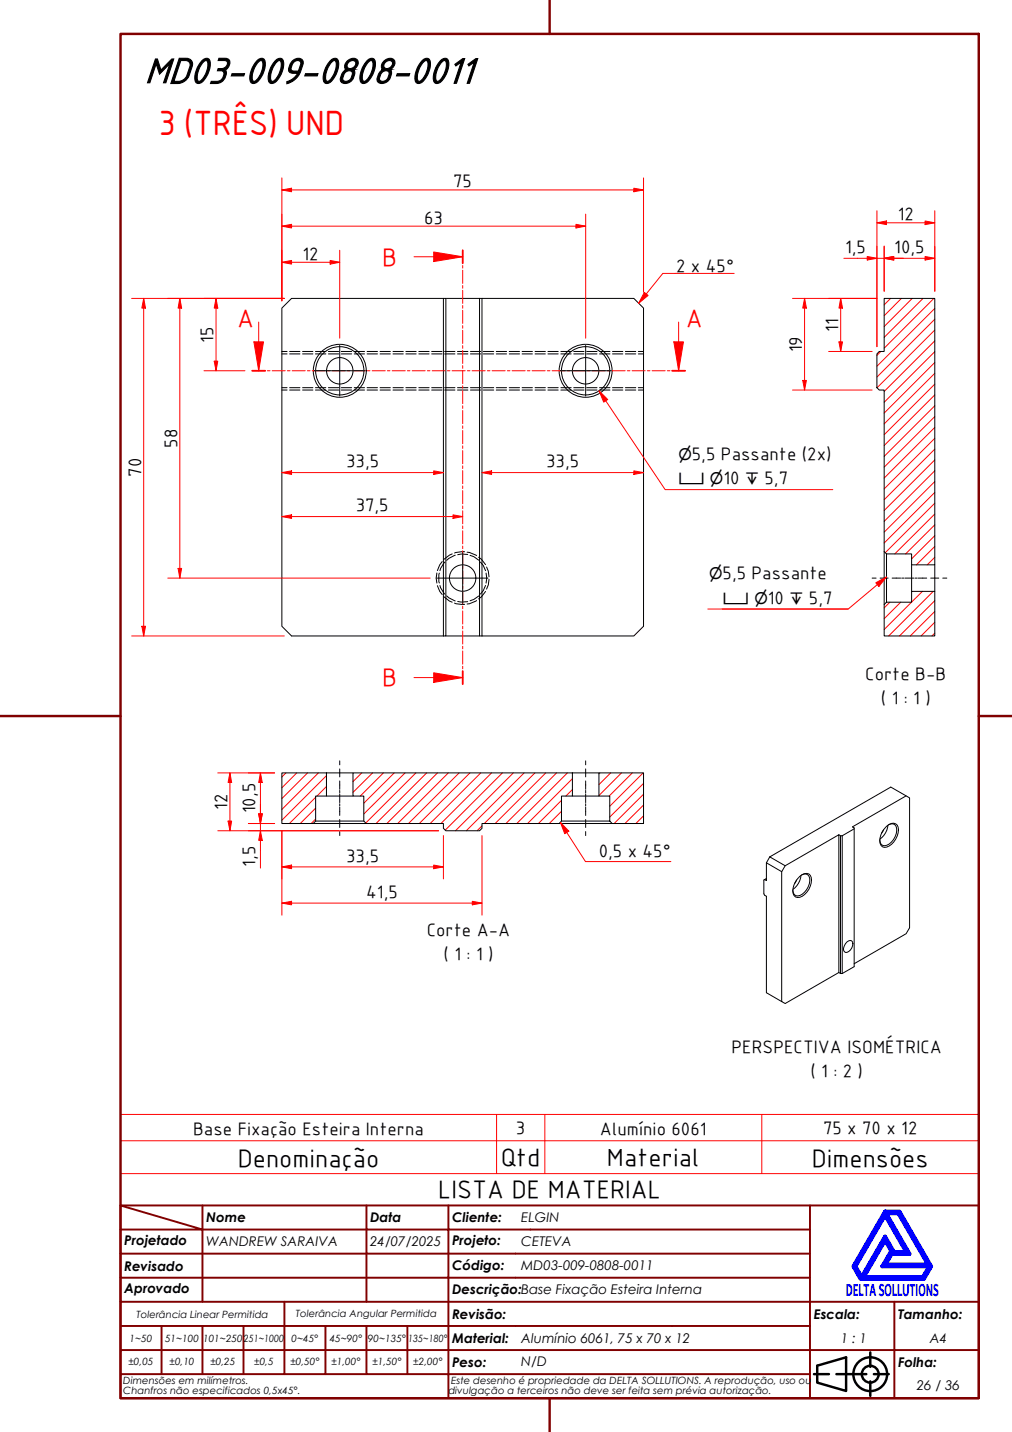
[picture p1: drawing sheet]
<svg xmlns="http://www.w3.org/2000/svg" width="210mm" height="297mm" viewBox="0 0 210 297" stroke-linecap="round" stroke-linejoin="round" font-family="sans-serif">
<!-- layer: Hatch (ABNT) -->
<g fill="none" stroke="#f00" stroke-width=".21">
<path d="M182.7 72.9l-.8 .8M184.7 61.9l-1.3 1.3M187 61.9l-3.6 3.6M189.2 61.9l-5.8 5.8M191.5 61.9l-8.1 8.1M193.7 61.9l-10.3 10.3M193.9 79.7l-10.5 10.5M193.9 77.4l-10.5 10.5M193.9 75.2l-10.5 10.5M193.9 72.9l-10.5 10.5M193.9 70.7l-10.5 10.5M193.9 68.5l-12 11.9"/>
<path d="M193.9 66.2l-12 12M193.9 64l-12 12M193.9 99.9l-10.5 10.5M193.9 97.6l-10.5 10.5M193.9 95.4l-10.5 10.5M193.9 93.2l-10.5 10.5M193.9 90.9l-10.5 10.5M193.9 88.7l-10.5 10.5M193.9 86.4l-10.5 10.5M193.9 84.2l-10.5 10.5M193.9 81.9l-10.5 10.5M193.9 115.6l-1.6 1.6"/>
<path d="M193.9 113.4l-3.8 3.8M193.9 111.1l-4.8 4.8M193.9 108.9l-6.1 6M193.9 106.6l-8.3 8.3M193.9 104.4l-10.3 10.2M193.9 102.1l-10.5 10.5M184.6 124.9l-1.2 1.2M186.8 124.9l-3.4 3.4M191.3 122.7l-7.9 7.9M193.6 122.7l-9.3 9.2M193.9 131.3l-.6 .6M193.9 129.1l-2.8 2.8"/>
<path d="M193.9 126.8l-5.1 5.1M193.9 124.6l-7.3 7.3M59.3 160.3l-.8 .9M61.6 160.3l-3.1 3.1M63.8 160.3l-5.3 5.4M65.5 169.9l-1 .9M65.5 167.6l-3.2 3.2M65.5 165.4l-5.5 5.4M66 160.3l-7.5 7.6M67.7 163.1l-2 2M67.7 160.9l-9.2 9.2M75 160.3l-1.8 1.8"/>
<path d="M77.3 160.3l-4.1 4.1M79.5 160.3l-4.8 4.8M81.8 160.3l-6.3 6.3M84 160.3l-8.5 8.6M86.3 160.3l-10.4 10.4M88.5 160.3l-10.5 10.5M90.7 160.3l-10.5 10.5M93 160.3l-10.5 10.5M95.2 160.3l-10.5 10.5M97.5 160.3l-10.5 10.5M99.7 160.3l-10.5 10.5M100 171.3l-1 1"/>
<path d="M102 160.3l-10.5 10.5M104.2 160.3l-11.8 11.9M106.5 160.3l-12 12M108.7 160.3l-12 12M111 160.3l-10.5 10.5M113.2 160.3l-10.5 10.5M115.4 160.3l-10.5 10.5M116.5 168.3l-2.6 2.5M116.5 166l-4.8 4.8M117.7 160.3l-10.5 10.5M118.7 163.8l-1.3 1.3M118.7 161.5l-9.3 9.3"/>
<path d="M124.4 160.3l-.2 .2M126.7 160.3l-2.5 2.5M128.9 160.3l-4.7 4.7M131.1 160.3l-4.8 4.8M133.4 160.3l-6.9 6.9M133.5 169.2l-1.6 1.6M133.5 167l-3.9 3.8M133.5 164.7l-6.1 6.1M133.5 162.5l-7 7"/>
</g>
<!-- layer: Hidden (ABNT) -->
<g fill="none" stroke="#000" stroke-width=".21">
<path d="M58.5 72.9h1M58.5 73.4h1M60.1 72.9h2.1M60.1 73.4h2.1M62.8 72.9h2.1M62.8 73.4h2.1M65.4 72.9h2.2M65.4 73.4h2.2M68.1 72.9h2.2M68.1 73.4h2.2M70.8 72.9h2.1M70.8 73.4h2.1"/>
<path d="M73.5 72.9h2.1M73.5 73.4h2.1M76.1 72.9h2.2M76.1 73.4h2.2M78.8 72.9h2.2M78.8 73.4h2.2M81.5 72.9h2.2M81.5 73.4h2.2M84.2 72.9h2.1M84.2 73.4h2.1M86.9 72.9h2.1M86.9 73.4h2.1"/>
<path d="M89.5 72.9h2.2M89.5 73.4h2.2M92.2 72.9h2.2M92.2 73.4h2.2M94.9 72.9h2.1M94.9 73.4h2.1M97.6 72.9h2.1M97.6 73.4h2.1M100.2 72.9h2.2M100.2 73.4h2.2M102.9 72.9h2.2M102.9 73.4h2.2"/>
<path d="M105.6 72.9h2.2M105.6 73.4h2.2M108.3 72.9h2.1M108.3 73.4h2.1M111 72.9h2.1M111 73.4h2.1M113.6 72.9h2.2M113.6 73.4h2.2M116.3 72.9h2.2M116.3 73.4h2.2M119 72.9h2.1M119 73.4h2.1"/>
<path d="M121.7 72.9h2.1M121.7 73.4h2.1M124.4 72.9h2.1M124.4 73.4h2.1M127 72.9h2.2M127 73.4h2.2M129.7 72.9h2.2M129.7 73.4h2.2M132.4 72.9h1.1M132.4 73.4h1.1M58.5 80.9h1M58.5 80.4h1"/>
<path d="M60.1 80.9h2.1M60.1 80.4h2.1M62.8 80.9h2.1M62.8 80.4h2.1M65.4 80.9h2.2M65.4 80.4h2.2M68.1 80.9h2.2M68.1 80.4h2.2M70.8 80.9h2.1M70.8 80.4h2.1M73.5 80.9h2.1M73.5 80.4h2.1"/>
<path d="M76.1 80.9h2.2M76.1 80.4h2.2M78.8 80.9h2.2M78.8 80.4h2.2M81.5 80.9h2.2M81.5 80.4h2.2M84.2 80.9h2.1M84.2 80.4h2.1M86.9 80.9h2.1M86.9 80.4h2.1M89.5 80.9h2.2M89.5 80.4h2.2"/>
<path d="M92.2 80.9h2.2M92.2 80.4h2.2M94.9 80.9h2.1M94.9 80.4h2.1M97.6 80.9h2.1M97.6 80.4h2.1M100.2 80.9h2.2M100.2 80.4h2.2M102.9 80.9h2.2M102.9 80.4h2.2M105.6 80.9h2.2M105.6 80.4h2.2"/>
<path d="M108.3 80.9h2.1M108.3 80.4h2.1M111 80.9h2.1M111 80.4h2.1M113.6 80.9h2.2M113.6 80.4h2.2M116.3 80.9h2.2M116.3 80.4h2.2M119 80.9h2.1M119 80.4h2.1M121.7 80.9h2.1M121.7 80.4h2.1"/>
<path d="M124.4 80.9h2.1M124.4 80.4h2.1M127 80.9h2.2M127 80.4h2.2M129.7 80.9h2.2M129.7 80.4h2.2M132.4 80.9h1.1M132.4 80.4h1.1M90.6 118.9l-.1 1 .1 1.1M91.1 118.9l-.1 .3 .1 1.7M91.7 116.5l-.5 .7-.5 1.1M92.3 116.6l-.9 1.3-.2 .5"/>
<path d="M93.8 114.9l-.6 .3-1.2 .9M94.4 115.2l-1.3 .6-.5 .4M96.4 114.5l-2.1 .2M96.9 114.5l.5 .1 1.4 .7M97 115l-1.4-.1-.7 .2M97.5 115.2l.8 .3 1 .7M99.3 115.6l.6 .4 .8 1.1M99.7 116.6l.5 .7 .5 1.1M100.8 118.9l.2 1-.2 1.1M100.9 117.6l.4 .9 .1 1.1M90.7 121.5l.5 1.2 .5 .6M91.2 121.4l.2 .5 .9 1.3"/>
<path d="M92 123.7l1.2 1 .6 .2M92.6 123.6l.5 .4 1.3 .7M94.3 125.1l2.1 .3M94.9 124.8l.7 .1 1.4-.1M98.8 124.6l-1.4 .6-.5 .1M99.3 123.6l-1 .7-.8 .3M100.7 122.7l-.8 1.1-.6 .4M100.7 121.4l-.5 1.1-.5 .7M101.4 120.2l-.1 1.1-.4 .9"/>
</g>
<!-- layer: Visible (ABNT) -->
<g fill="none" stroke="#000" stroke-width=".21">
<path d="M92 61.9h-31.5l-2 2v66l2 2h31.5M92 61.9h.5v70h-.5M92 61.9v70M92.5 61.9h7M100 61.9h31.5l2 2v66l-2 2h-31.5M100 61.9h-.5v70h.5M100 61.9v70M183.4 61.9h10.5v55.3h-4.8v-2.3h-5.2l-.5-.5v-33.5h-1l-.5-.5v-7l.5-.5h1zM183.4 114.4v11M183.9 114.9v10M189.1 117.2v5.5M193.9 117.2v5.5"/>
<path d="M92.5 131.9h7M183.9 124.9h5.2v-2.2h4.8v9.2h-10.5v-6.5zM58.5 160.3h9.2v4.8h-2.2v5.2l-.5 .5h-6.5zM65 170.8h11M65.5 170.3h10M67.7 165.1h5.5M67.7 160.3h5.5M73.2 160.3h45.5v4.8h-2.2v5.2l-.5 .5h-16v1l-.5 .5h-7l-.5-.5v-1h-16l-.5-.5v-5.2h-2.3zM116 170.8h11M116.5 170.3h10M118.7 165.1h5.5M118.7 160.3h5.5"/>
<path d="M124.2 160.3h9.3v10.5h-6.5l-.5-.5v-5.2h-2.3zM159 179l3.1 1.8M159.7 177.7l-.7 1.3v3.7l-.4-.3M159.7 177.7l3.2 1.9M162.9 179.6l11.1-6.4v28.5l-11.1 6.5-.8-.4v-27zM174 173.2l.3 .2v28.5l-.3-.2M174.3 173.4h.4v28.5h-.4M177.2 171.9l-2.5 1.5M183.3 172.1l-.5 .7M183.9 171.4a1.5 1.5 0 0 1 2.2-.2 3.6 3.6 0 0 1-2.6 4.6 1.39 1.39 0 0 1-1-2 4.4 4.4 0 0 1 1.4-2.4zM184.2 171.2a4 4 0 0 1-1.7 2.9M184.3 171.1a1.1 1.1 0 0 1 1.3 0 1.1 1.1 0 0 1 .4 1.3 3.5 3.5 0 0 1-2.5 3 1.03 1.03 0 0 1-1-1.1"/>
<path d="M187.9 165.1l-3.1-1.8-25.1 14.4M159 182.2l-.6 .3v2.9l.6 .5v20l3.1 1.9M165.2 182.5l-.4 .7M165.9 181.8a1.5 1.5 0 0 1 2.2-.2 3.5 3.5 0 0 1-2.7 4.6 1.17 1.17 0 0 1-1-1.4 4.3 4.3 0 0 1 1.5-3zM166.1 181.6a4 4 0 0 1-1.7 2.9M166.3 181.5a1.11 1.11 0 0 1 1.3 0 1.11 1.11 0 0 1 .4 1.3 3.5 3.5 0 0 1-2.5 3.1 1.03 1.03 0 0 1-1.1-1.2M175.7 195.4l.7-.3 .3 .1a1.65 1.65 0 0 1-1.4 2.4 1.38 1.38 0 0 1 .4-2.2zM177.2 199.9l10.7-6.2 .8-1.2v-27l-.8-.4-11.1 6.4 .4 .2v28.8l-2.5 1.4"/>
<circle cx="70.5" cy="76.9" r="5"/>
<circle cx="70.5" cy="76.9" r="5.5"/>
<circle cx="70.5" cy="76.9" r="2.74"/>
<circle cx="121.5" cy="76.9" r="5"/>
<circle cx="121.5" cy="76.9" r="5.5"/>
<circle cx="121.5" cy="76.9" r="2.74"/>
<circle cx="96" cy="119.9" r="2.74"/>
</g>
<!-- layer: Linha Corte (ABNT) -->
<g fill="none" stroke="#f00" stroke-width=".21">
<path d="M52.3 76.9h2.7M53.7 70.9v6M55.5 76.9h.5M56.5 76.9h2.7M59.6 76.9h.6M60.6 76.9h2.7M63.8 76.9h.5M64.7 76.9h2.8M67.9 76.9h.6M68.9 76.9h2.7M72.1 76.9h.5M73 76.9h2.8"/>
<path d="M76.2 76.9h.5M77.2 76.9h2.7M80.3 76.9h.6M81.3 76.9h2.8M84.5 76.9h.5M85.5 76.9h2.7M88.6 76.9h.6M89.6 76.9h2.7M92.8 76.9h.5M93.8 76.9h2.7M96.9 76.9h.6M97.9 76.9h2.7"/>
<path d="M101.1 76.9h.5M102.1 76.9h2.7M105.2 76.9h.6M106.2 76.9h2.7M109.4 76.9h.5M110.4 76.9h2.7M113.5 76.9h.6M114.5 76.9h2.7M117.7 76.9h.5M118.7 76.9h2.7M121.8 76.9h.6M122.8 76.9h2.7"/>
<path d="M126 76.9h.5M127 76.9h2.7M130.1 76.9h.6M131.1 76.9h2.7M134.3 76.9h.5M135.3 76.9h2.7M138.4 76.9h.6M139.4 76.9h2.7"/>
</g>
<path d="M52.3 76.9h2.7M139.4 76.9h2.7" fill="none" stroke="#f00" stroke-width=".36"/>
<path d="M52.7 70.9h2l-1 6z" fill="#f00"/>
<path d="M52.7 70.9h2l-1 6zM53.7 66.8v4.1M140.8 70.9v6" fill="none" stroke="#f00" stroke-width=".21"/>
<path d="M139.8 70.9h2l-1 6z" fill="#f00"/>
<g fill="none" stroke="#f00" stroke-width=".21">
<path d="M90 53.3h6M96 51.9v2.7M96 55.1v.5M96 56.1v2.7M96 59.2v.6M96 60.2v2.7M96 63.4v.5M96 64.4v2.7M96 67.5v.6M96 68.5v2.8M96 71.7v.5M96 72.7v2.7"/>
<path d="M96 75.8v.6M96 76.8v2.8M139.8 70.9h2l-1 6zM140.8 66.8v4.1M96 80v.5M96 81v2.7M96 84.2v.5M96 85.2v2.7M96 88.3v.6M96 89.3v2.7M96 92.5v.5M96 93.5v2.7"/>
<path d="M96 96.6v.6M96 97.6v2.7M96 100.8v.5M96 101.8v2.7M96 105v.5M96 105.9v2.8M96 109.1v.6M96 110.1v2.7M96 113.3v.5M96 114.2v2.8M96 117.4v.6M96 118.4v2.7"/>
<path d="M96 121.6v.5M96 122.6v2.7M96 125.7v.6M96 126.7v2.7M96 129.9v.5M96 130.9v2.7M96 134.1v.5M96 135v2.8M96 138.2v.5M96 139.2v2.7"/>
</g>
<path d="M96 51.9v2.7M96 139.2v2.7" fill="none" stroke="#f00" stroke-width=".36"/>
<path d="M90 52.3l6 1-6 1z" fill="#f00"/>
<path d="M85.9 53.3h4.1M90 52.3l6 1-6 1zM90 140.6h6" fill="none" stroke="#f00" stroke-width=".21"/>
<path d="M90 139.6l6 1-6 .9z" fill="#f00"/>
<path d="M90 139.6l6 1-6 .9zM85.9 140.6h4.1" fill="none" stroke="#f00" stroke-width=".21"/>
<path d="M25 236.6h178v-5.4h-178v12.2M103 231.2v12.2M113 231.2v12.2M158 231.2v12.2M203 236.6v6.8h-178M25 243.4v6.6h178v-6.6" fill="none" stroke="#f00" stroke-width=".21"/>
<!-- layer: Borda A3/A4 (ABNT) -->
<path d="M25 7h178v283h-178zM114 0v7M0 148.5h25M203 148.5h7M114 290v7" fill="none" stroke="#800000" stroke-width=".51"/>
<path d="M183.6 257.3l1.2 2.2-1.8 3.2h9.7l-1.3 2.2h-12.2zM183.6 252.1l4.4 7.6h-2.6l-1.8-3.2-4.9 8.4-1.3-2.2zM183.6 251.3h3l6.5 11.4-1.5 2.6h-13.1l-1.5-2.6zM183.8 251.7h2.5l6.2 10.6h-8.8l1.3-2.2h3.7zM185 259.7h.2l-.1 .2z" fill="none" stroke="#00f" stroke-width=".8"/>
<!-- layer: 0 -->
<path d="M178.5 265.3h13.1" fill="none" stroke="#000" stroke-width=".21"/>
<g fill="none" stroke="#800000" stroke-width=".4">
<path d="M25 250l17 5h-17M25 250h178v40h-178zM42 255h34v5h17M42 255v15M42 250v5M76 250v5h17v5M93 250v5h75M168 250v20h-143M25 260h51v10M25 275h17M33.5 275v10M50.5 275h-8.5v10"/>
<path d="M59 270v15h-8.5M67.5 275v10h-8.5M76 275v10h8.5M84.5 275v10M93 275h-42.5v10M93 260v5h-68M93 275v10h75M93 260h75M93 275h75M168 265h-75v10M185.5 270v10h17.5M203 270h-35v10h17.5v10"/>
<path d="M25 285h25.5M25 280h143v10M67.5 285h8.5M84.5 285h8.5v5"/>
</g>
<g fill="none" stroke="#000" stroke-width=".51">
<path d="M168.8 285h3.1M169.5 283.3l6-1.8v7l-6-1.7zM173.5 285h6.2M180.5 280.5v3M180.5 286.5v3M181.3 285h3"/>
<circle cx="180.5" cy="285" r="3.5"/>
<circle cx="180.5" cy="285" r="1.75"/>
</g>
<!-- layer: Linha de centro (ISO) -->
<g fill="none" stroke="#000" stroke-width=".21">
<path d="M180.9 119.9h.8M182.5 119.9h1.7M185 119.9h1.8M187 119.9h.5M187.7 119.9h1.8M189.8 119.9h.4M190.5 119.9h1.7M193 119.9h1.7M195.5 119.9h.9M70.5 157.8v.9M70.5 159.5v1.6M121.5 157.8v.9"/>
<path d="M121.5 159.5v1.6M70.5 162v1.7M70.5 164v.4M70.5 164.7v1.8M70.5 166.7v.5M70.5 167.4v1.7M70.5 170v1.6M70.5 172.5v.8M121.5 162v1.7M121.5 164v.4M121.5 164.7v1.8M121.5 166.7v.5"/>
<path d="M121.5 167.4v1.7M121.5 170v1.6M121.5 172.5v.8"/>
</g>
<!-- layer: Marca de centro (ISO) -->
<path d="M65.2 76.9h10.5M70.5 71.7v10.5M116.2 76.9h10.5M121.5 71.7v10.5M90.7 119.9h10.5M96 114.7v10.5" fill="none" stroke="#000" stroke-width=".21"/>
<path d="M58.5 39.4h2" fill="none" stroke="#f00" stroke-width=".21"/>
<path d="M58.5 39.4l2-.4v.8z" fill="#f00"/>
<path d="M58.5 39.4l2-.4v.8zM131.5 39.4h2" fill="none" stroke="#f00" stroke-width=".21"/>
<path d="M131.5 39l2 .4-2 .4z" fill="#f00"/>
<path d="M58.5 36.9v25.5M60.5 39.4h71M131.5 39l2 .4-2 .4zM133.5 36.9v23.7M29.8 61.9v2" fill="none" stroke="#f00" stroke-width=".21"/>
<path d="M29.8 61.9l.4 2h-.8z" fill="#f00"/>
<path d="M29.8 61.9l.4 2h-.8zM29.8 129.9v2" fill="none" stroke="#f00" stroke-width=".21"/>
<path d="M29.4 129.9h.8l-.4 2z" fill="#f00"/>
<path d="M27.3 61.9h31.7M29.8 63.9v66M27.3 131.9h31.7M29.4 129.9h.8l-.4 2z" fill="none" stroke="#f00" stroke-width=".21"/>
<path d="M134 61l-1.5 1.9" fill="none" stroke="#f00" stroke-width=".21"/>
<path d="M133.6 60.6l.8 .7-1.9 1.6z" fill="#f00"/>
<path d="M152.3 56.7h-14.8l-3.5 4.3M133.6 60.6l.8 .7-1.9 1.6zM124.2 81.1l1.4 2" fill="none" stroke="#f00" stroke-width=".21"/>
<path d="M124.2 81.1l1.8 1.8-.8 .5z" fill="#f00"/>
<path d="M124.2 81.1l1.8 1.8-.8 .5zM125.6 83.1l12.4 18.5h34.7M183.9 119.7l-1.9 1.6" fill="none" stroke="#f00" stroke-width=".21"/>
<path d="M181.7 120.9l2.2-1.2-1.6 2z" fill="#f00"/>
<path d="M146.8 126.3h29.1M181.7 120.9l2.2-1.2-1.6 2zM182 121.3l-6.1 5h-26.1" fill="none" stroke="#f00" stroke-width=".21"/>
<path d="M58.5 54.4h2" fill="none" stroke="#f00" stroke-width=".21"/>
<path d="M58.5 54.4l2-.4v.8z" fill="#f00"/>
<path d="M58.5 54.4l2-.4v.8zM68.5 54.4h2" fill="none" stroke="#f00" stroke-width=".21"/>
<path d="M68.5 54l2 .4-2 .4z" fill="#f00"/>
<path d="M58.5 51.9v10.5M58.5 46.9h2M60.5 54.4h8M68.5 54l2 .4-2 .4zM70.5 51.9v18.3" fill="none" stroke="#f00" stroke-width=".21"/>
<path d="M58.5 46.9l2-.4v.8z" fill="#f00"/>
<path d="M58.5 46.9l2-.4v.8zM119.5 46.9h2" fill="none" stroke="#f00" stroke-width=".21"/>
<path d="M119.5 46.5l2 .4-2 .4z" fill="#f00"/>
<path d="M58.5 44.4v18M60.5 46.9h59M119.5 46.5l2 .4-2 .4zM121.5 44.4v25.8M58.5 107.2h2" fill="none" stroke="#f00" stroke-width=".21"/>
<path d="M58.5 107.2l2-.4v.7z" fill="#f00"/>
<path d="M58.5 107.2l2-.4v.7zM94 107.2h2" fill="none" stroke="#f00" stroke-width=".21"/>
<path d="M94 106.8l2 .4-2 .3z" fill="#f00"/>
<path d="M58.5 98h2M60.5 107.2h33.5M94 106.8l2 .4-2 .3z" fill="none" stroke="#f00" stroke-width=".21"/>
<path d="M58.5 98l2-.3v.7z" fill="#f00"/>
<path d="M58.5 98l2-.3v.7zM90 98h2" fill="none" stroke="#f00" stroke-width=".21"/>
<path d="M90 97.7l2 .3-2 .4z" fill="#f00"/>
<path d="M60.5 98h29.5M90 97.7l2 .3-2 .4zM100 98h2" fill="none" stroke="#f00" stroke-width=".21"/>
<path d="M100 98l2-.3v.7z" fill="#f00"/>
<path d="M100 98l2-.3v.7zM131.5 98h2" fill="none" stroke="#f00" stroke-width=".21"/>
<path d="M131.5 97.7l2 .3-2 .4z" fill="#f00"/>
<path d="M174.4 61.9v2M102 98h29.5M131.5 97.7l2 .3-2 .4z" fill="none" stroke="#f00" stroke-width=".21"/>
<path d="M174.4 61.9l.4 2h-.8z" fill="#f00"/>
<path d="M174.4 61.9l.4 2h-.8zM174.4 70.9v2" fill="none" stroke="#f00" stroke-width=".21"/>
<path d="M174 70.9h.8l-.4 2z" fill="#f00"/>
<path d="M166.9 61.9v2M171.9 72.9h9M171.9 61.9h10M174 70.9h.8l-.4 2zM174.4 63.9v7" fill="none" stroke="#f00" stroke-width=".21"/>
<path d="M166.9 61.9l.4 2h-.8z" fill="#f00"/>
<path d="M166.9 61.9l.4 2h-.8zM166.9 78.9v2" fill="none" stroke="#f00" stroke-width=".21"/>
<path d="M166.5 78.9h.8l-.4 2z" fill="#f00"/>
<path d="M44.8 61.9v2M164.4 61.9h17.5M166.5 78.9h.8l-.4 2zM166.9 63.9v15M164.4 80.9h16.5" fill="none" stroke="#f00" stroke-width=".21"/>
<path d="M44.8 61.9l.4 2h-.8z" fill="#f00"/>
<path d="M44.8 61.9l.4 2h-.8zM44.8 74.9v2" fill="none" stroke="#f00" stroke-width=".21"/>
<path d="M44.4 74.9h.8l-.4 2z" fill="#f00"/>
<path d="M37.3 61.9v2M42.3 76.9h8.5M42.3 61.9h16.7M44.4 74.9h.8l-.4 2zM44.8 63.9v11" fill="none" stroke="#f00" stroke-width=".21"/>
<path d="M37.3 61.9l.4 2h-.8z" fill="#f00"/>
<path d="M37.3 61.9l.4 2h-.8zM37.3 117.9v2" fill="none" stroke="#f00" stroke-width=".21"/>
<path d="M36.9 117.9h.8l-.4 2z" fill="#f00"/>
<path d="M191.9 53.6h2M34.8 61.9h24.2M37.3 63.9v54M34.8 119.9h54.4M36.9 117.9h.8l-.4 2z" fill="none" stroke="#f00" stroke-width=".21"/>
<path d="M191.9 53.2l2 .4-2 .3z" fill="#f00"/>
<path d="M183.4 53.6h2M191.9 53.2l2 .4-2 .3z" fill="none" stroke="#f00" stroke-width=".21"/>
<path d="M183.4 53.6l2-.4v.7z" fill="#f00"/>
<path d="M183.4 53.6l2-.4v.7zM183.4 53.6h8.5M183.4 51.1v9.3M193.9 51.1v9.3" fill="none" stroke="#f00" stroke-width=".21"/>
<path d="M183.4 53.6l2-.4v.7z" fill="#f00"/>
<path d="M179.9 53.6h2M183.4 53.6l2 .3" fill="none" stroke="#f00" stroke-width=".21"/>
<path d="M179.9 53.2l2 .4-2 .3z" fill="#f00"/>
<path d="M175 53.6h4.9M179.9 53.2l2 .4-2 .3zM181.9 51.1v20.8M181.9 46.2h2M183.4 51.1v9.3M185.2 53.2l-1.8 .4h-1.5M185.4 53.6h2M185.4 53.3v.6" fill="none" stroke="#f00" stroke-width=".21"/>
<path d="M181.9 46.2l2-.4v.8z" fill="#f00"/>
<path d="M181.9 46.2l2-.4v.8zM191.9 46.2h2" fill="none" stroke="#f00" stroke-width=".21"/>
<path d="M191.9 45.8l2 .4-2 .4z" fill="#f00"/>
<path d="M181.9 43.7v28.2M183.9 46.2h8M191.9 45.8l2 .4-2 .4zM193.9 43.7v16.7M58.5 179.8h2" fill="none" stroke="#f00" stroke-width=".21"/>
<path d="M58.5 179.8l2-.4v.8z" fill="#f00"/>
<path d="M58.5 179.8l2-.4v.8zM90 179.8h2" fill="none" stroke="#f00" stroke-width=".21"/>
<path d="M90 179.4l2 .4-2 .4z" fill="#f00"/>
<path d="M58.5 172.3v10M60.5 179.8h29.5M90 179.4l2 .4-2 .4zM92 173.3v9M58.5 187.3h2" fill="none" stroke="#f00" stroke-width=".21"/>
<path d="M58.5 187.3l2-.3v.7z" fill="#f00"/>
<path d="M58.5 187.3l2-.3v.7zM98 187.3h2" fill="none" stroke="#f00" stroke-width=".21"/>
<path d="M98 187l2 .3-2 .4z" fill="#f00"/>
<path d="M54 168.8v2M58.5 172.3v17.5M100 173.3v16.5M60.5 187.3h37.5M98 187l2 .3-2 .4z" fill="none" stroke="#f00" stroke-width=".21"/>
<path d="M53.7 168.8h.7l-.4 2z" fill="#f00"/>
<path d="M53.7 168.8h.7l-.4 2zM54 160.3v2" fill="none" stroke="#f00" stroke-width=".21"/>
<path d="M54 160.3l.4 2h-.7z" fill="#f00"/>
<path d="M51.5 160.3h5.5M51.5 170.8h5.5M54 160.3l.4 2h-.7zM54 162.3v8.5" fill="none" stroke="#f00" stroke-width=".21"/>
<path d="M53.7 168.8h.7l-.4 2z" fill="#f00"/>
<path d="M54 172.3v2M54.4 168.8l-.4 2" fill="none" stroke="#f00" stroke-width=".21"/>
<path d="M54 172.3l.4 2h-.7z" fill="#f00"/>
<path d="M47.7 160.3v2M51.5 170.8h5.5M51.5 172.3h18.9M53.7 169l.3 1.8v1.5M53.8 168.8h.6M54 172.3l.4 2h-.7zM54 166.8v2M54 174.3v5.8M70.6 172.3h20.4" fill="none" stroke="#f00" stroke-width=".21"/>
<path d="M47.7 160.3l.3 2h-.7z" fill="#f00"/>
<path d="M47.7 160.3l.3 2h-.7zM47.7 170.3v2" fill="none" stroke="#f00" stroke-width=".21"/>
<path d="M47.3 170.3h.7l-.3 2z" fill="#f00"/>
<path d="M45.2 160.3h11.8M45.2 172.3h25.2M47.3 170.3h.7l-.3 2zM47.7 162.3v8M70.6 172.3h20.4" fill="none" stroke="#f00" stroke-width=".21"/>
<path d="M116.2 170.6l1.4 2.1" fill="none" stroke="#f00" stroke-width=".21"/>
<path d="M116.2 170.6l1.8 1.8-.9 .5z" fill="#f00"/>
<path d="M116.2 170.6l1.8 1.8-.9 .5zM117.6 172.7l3.8 6h17.7" fill="none" stroke="#f00" stroke-width=".21"/>
<text font-size="8.1" x="30" y="17.2">MD03-009-0808-0011</text>
<text font-size="7" fill="#f00" x="32.9" y="28">3 (TRÊS) UND</text>
<g font-size="5.4" fill="#f00">
<text x="79.2" y="55.1">B</text>
<text x="49.2" y="67.8">A</text>
<text x="142.3" y="67.8">A</text>
<text x="79.2" y="142.4">B</text>
</g>
<g font-size="5.4">
<text x="49.3" y="242">Denominação</text>
<text x="103.9" y="241.8">Qtd</text>
<text x="125.9" y="241.8">Material</text>
<text x="168.4" y="242">Dimensões</text>
<text x="90.9" y="248.5">LISTA DE MATERIAL</text>
</g>
<g font-size="3.9">
<text x="94" y="38.8">75</text>
<text x="88" y="46.4">63</text>
<text x="186.2" y="45.7">12</text>
<text x="62.8" y="53.9">12</text>
<text x="175.3" y="52.5">1,5</text>
<text x="185.5" y="52.5">10,5</text>
<text x="140.2" y="56.4">2 x 45°</text>
<text x="44.2" y="71.1" transform="rotate(-90 44.2 71.1)">15</text>
<text x="173.8" y="68.8" transform="rotate(-90 173.8 68.8)">11</text>
<text x="166.3" y="73.1" transform="rotate(-90 166.3 73.1)">19</text>
<text x="36.7" y="92.9" transform="rotate(-90 36.7 92.9)">58</text>
<text x="143.5" y="95.4">5,5 Passante (2x)</text>
<text x="29.3" y="98.9" transform="rotate(-90 29.3 98.9)">70</text>
<text x="71.8" y="97">33,5</text>
<text x="113.3" y="97">33,5</text>
<text x="150.1" y="100.4">10</text>
<text x="158.6" y="100.4">5,7</text>
<text x="73.8" y="106.1">37,5</text>
<text x="149.9" y="120.2">5,5 Passante</text>
<text x="159.3" y="125.2">10</text>
<text x="167.8" y="125.2">5,7</text>
<text x="179.5" y="141">Corte B-B</text>
<text x="182.7" y="146">( 1 : 1 )</text>
<text x="47.1" y="168" transform="rotate(-90 47.1 168)">12</text>
<text x="52.9" y="168.7" transform="rotate(-90 52.9 168.7)">10,5</text>
<text x="52.9" y="179.8" transform="rotate(-90 52.9 179.8)">1,5</text>
<text x="71.8" y="178.7">33,5</text>
<text x="124.2" y="177.9">0,5 x 45°</text>
<text x="75.9" y="186.2">41,5</text>
<text x="88.5" y="194.2">Corte A-A</text>
<text x="92" y="199.2">( 1 : 1 )</text>
<text x="151.7" y="218.4">PERSPECTIVA ISOMÉTRICA</text>
<text x="168.1" y="223.4">( 1 : 2 )</text>
<text x="40.1" y="235.3">Base Fixação Esteira Interna</text>
<text x="107" y="235.2">3</text>
<text x="124.4" y="235.3">Alumínio 6061</text>
<text x="170.7" y="235.2">75 x 70 x 12</text>
</g>
<text font-size="3.9" fill="#00f" x="175.4" y="268.8">DELTASOLLUTIONS</text>
<g font-size="3.3">
<text x="140.7" y="95.4">⌀</text>
<text x="140.7" y="100.4">⌴ ⌀</text>
<text x="154.5" y="100.4">↧</text>
<text x="147.1" y="120.2">⌀</text>
<text x="149.9" y="125.2">⌴ ⌀</text>
<text x="163.7" y="125.2">↧</text>
</g>
<g font-size="2.8">
<text x="42.8" y="253.5">Nome</text>
<text x="76.8" y="253.5">Data</text>
<text x="93.8" y="253.6">Cliente:</text>
<text x="108.1" y="253.5">ELGIN</text>
<text x="25.8" y="263.6">Revisado</text>
<text x="25.8" y="258.3">Projetado</text>
<text x="42.8" y="258.5">WANDREW SARAIVA</text>
<text x="76.8" y="258.4">24/07/2025</text>
<text x="93.8" y="263.4">Código:</text>
<text x="93.8" y="258.3">Projeto:</text>
<text x="108.1" y="263.5">MD03-009-0808-0011</text>
<text x="108.1" y="258.5">CETEVA</text>
<text x="25.8" y="268.3">Aprovado</text>
<text x="93.8" y="268.3">Descrição:Base Fixação Esteira Interna</text>
<text x="93.8" y="273.6">Revisão:</text>
<text x="168.8" y="273.5">Escala:</text>
<text x="186.3" y="273.5">Tamanho:</text>
<text x="93.8" y="278.6">Material:</text>
<text x="108.1" y="278.5">Alumínio 6061, 75 x 70 x 12</text>
<text x="174.4" y="278.5">1 : 1</text>
<text x="192.8" y="278.6">A4</text>
<text x="93.8" y="283.5">Peso:</text>
<text x="108.1" y="283.4">N/D</text>
<text x="186.3" y="283.5">Folha:</text>
<text x="190.2" y="288.4">26 / 36</text>
</g>
<g font-size="2.1">
<text x="28.3" y="273.3">Tolerância Linear Permitida</text>
<text x="61.4" y="273.1">Tolerância Angular Permitida</text>
<text x="26.9" y="278.3">1~50</text>
<text x="34.2" y="278.3">51~100</text>
<text x="42.1" y="278.3">101~250</text>
<text x="50.5" y="278.3">251~1000</text>
<text x="60.5" y="278.3">0~45°</text>
<text x="68.4" y="278.3">45~90°</text>
<text x="76.3" y="278.3">90~135°</text>
<text x="84.7" y="278.3">135~180°</text>
<text x="25.6" y="287.1">Dimensões em milímetros.</text>
<text x="26.6" y="283.2">±0,05</text>
<text x="35.2" y="283.2">±0,10</text>
<text x="43.6" y="283.2">±0,25</text>
<text x="52.7" y="283.2">±0,5</text>
<text x="60.2" y="283.2">±0,50°</text>
<text x="68.7" y="283.2">±1,00°</text>
<text x="77.2" y="283.2">±1,50°</text>
<text x="85.7" y="283.2">±2,00°</text>
<text x="93.6" y="287.1">Este desenho é propriedade da DELTA SOLLUTIONS. A reprodução, uso ou</text>
<text x="25.6" y="289.2">Chanfros não especificados 0,5x45°.</text>
<text x="93" y="289.2">divulgação a terceiros não deve ser feita sem prévia autorização.</text>
</g>
</svg>
